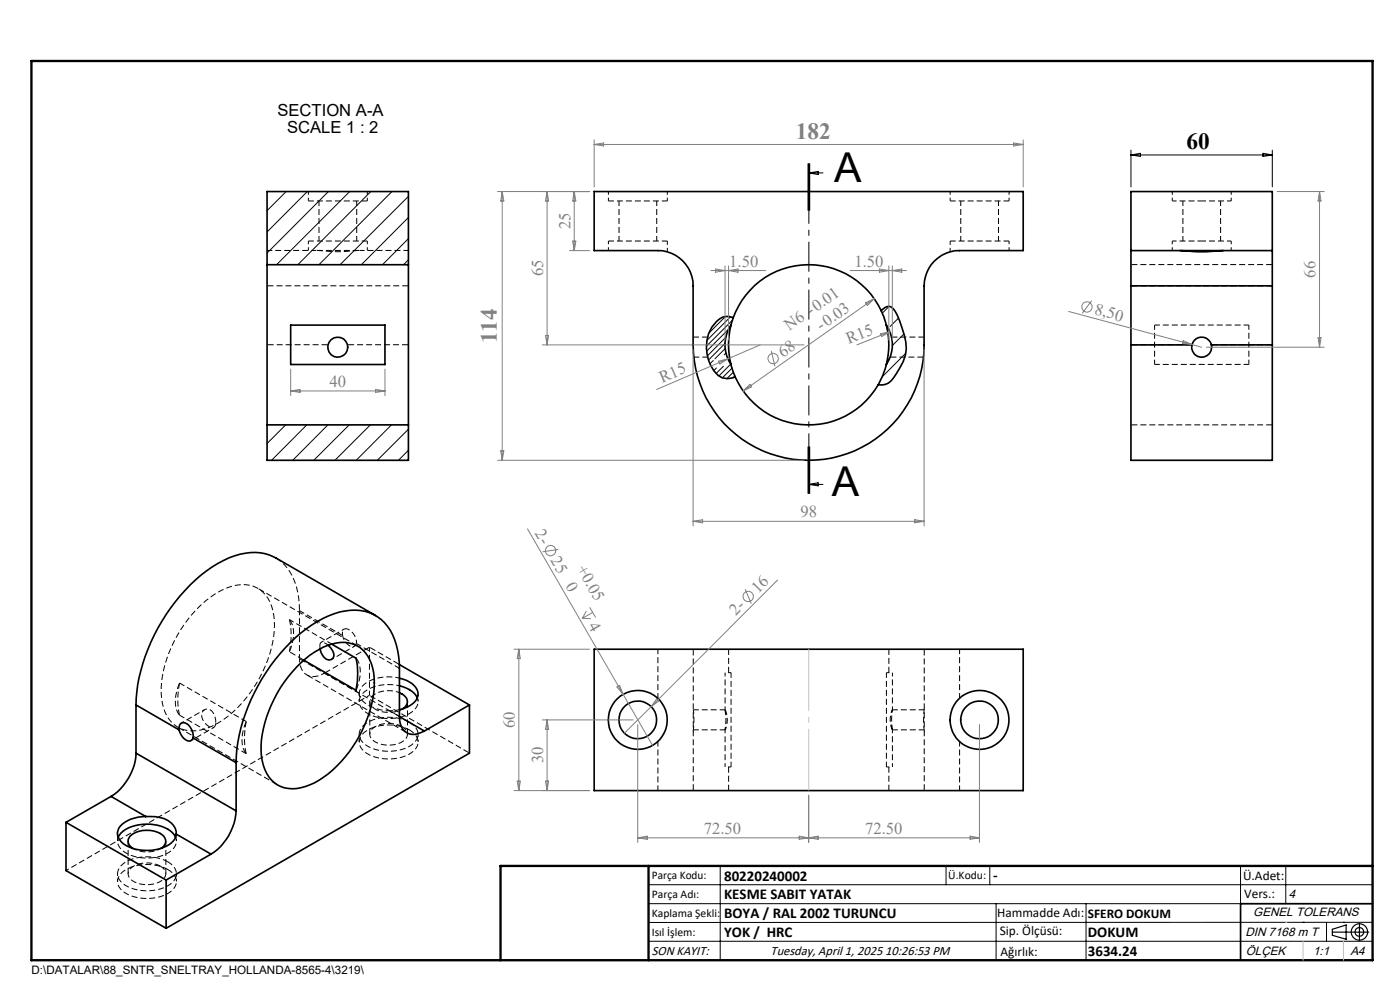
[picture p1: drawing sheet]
<svg xmlns="http://www.w3.org/2000/svg" width="297mm" height="210mm" viewBox="0 0 297 210" stroke-linecap="round" stroke-linejoin="round" font-family="sans-serif">
<g fill="none" stroke="#000" stroke-width=".21" stroke-dasharray="1.3 .6" stroke-dashoffset=".1" stroke-linecap="butt">
<path d="M65.4 42.6h12.5M77.9 51.1h-12.5M129.1 42.6h12.5M141.6 51.1h-12.5M201.6 42.6h12.5M214.1 51.1h-12.5M147.2 75.7h2.9M150.1 71.5h-3M61.4 131.4a15.9 15.9 0 0 1 0 6.9M72.7 134.8l-9.2-5.3M38.1 144.9l14.1 8.1M38.1 151.7a15.9 15.9 0 0 1 0-6.8"/>
<path d="M52.2 159.9a15.9 15.9 0 0 1 0-6.9M52.2 159.9l-14.1-8.2M84.7 141.8l-9.1-5.3M85.3 154.1a1.71 1.71 0 0 1 1.1 1.6 1.71 1.71 0 0 1-1 1.6 5.6 5.6 0 0 1-6.7-.7 1.7 1.7 0 0 1 1-2.5 6.3 6.3 0 0 1 5.6 0M86.9 153.2a2.64 2.64 0 0 1 1.3 4 8.2 8.2 0 0 1-7.7 2 5.2 5.2 0 0 1-4.2-2.8 3 3 0 0 1 2.2-3.4 9.9 9.9 0 0 1 8.4 .2M86.9 154.8a2.64 2.64 0 0 1 1.3 4.1 8.2 8.2 0 0 1-7.7 1.9 5.2 5.2 0 0 1-4.2-2.8 3 3 0 0 1 2.2-3.4 9.9 9.9 0 0 1 8.4 .2M147.1 154.8h6.7M153.8 150.6a5 5 0 0 1 0 4.2 13.1 13.1 0 0 0 0-4.2M153.8 150.6h-6.7M189.3 154.8a5 5 0 0 1 0-4.2 13.1 13.1 0 0 0 0 4.2M189.3 154.8h6.8M196.1 150.6h-6.8"/>
<path d="M34 183.7a1.71 1.71 0 0 1 1.2 1.6 1.71 1.71 0 0 1-1.1 1.6 5.6 5.6 0 0 1-6.7-.7 1.7 1.7 0 0 1 1.1-2.5 6.3 6.3 0 0 1 5.5 0M35.6 182.8a2.64 2.64 0 0 1 1.3 4 8.2 8.2 0 0 1-7.7 2 5.2 5.2 0 0 1-4.2-2.8 3 3 0 0 1 2.2-3.4 9.9 9.9 0 0 1 8.4 .2M35.6 184.4a2.64 2.64 0 0 1 1.3 4 8.2 8.2 0 0 1-7.7 2 5.2 5.2 0 0 1-4.2-2.8 3 3 0 0 1 2.2-3.4 9.9 9.9 0 0 1 8.4 .2"/>
</g>
<g fill="none" stroke="#000" stroke-width=".21" stroke-dasharray="1.3 .6" stroke-dashoffset=".6" stroke-linecap="butt">
<path d="M65.4 51.1v2M65.4 40.6v2M77.9 53.1v-2M77.9 42.6v-2M129.1 40.6v2M129.1 51.1v2M141.6 42.6v-2M201.6 40.6v2M214.1 42.6v-2M214.1 53.1v-2M248.7 40.6v2M248.7 51.1v2"/>
<path d="M261.2 42.6v-2M261.2 53.1v-2M58.2 132.6a9 9 0 0 0-3.1-7.5 7.5 7.5 0 0 0-7.7-.1 25.5 25.5 0 0 0-12 14.8 16.7 16.7 0 0 0-.4 11.2 6.4 6.4 0 0 0 8.5 3.6 22.1 22.1 0 0 0 11.6-10.9 24.5 24.5 0 0 0 3.1-11.1M84.7 145.5a8.9 8.9 0 0 0-7.8 1.6 2.5 2.5 0 0 0 .8 4.1 9.3 9.3 0 0 0 10.1-.5 2.38 2.38 0 0 0 .7-2.7M155.1 142.7h-1.3M188 142.7h1.3M155.1 162.7h-1.3M188 162.7h1.3M14 184.6l64.4-37.1"/>
</g>
<path d="M141.6 53.4v-2.3M201.6 51.1v2.3M72.7 134.8v-1.1l.3-.3a1.68 1.68 0 0 1 1.8 .9 2.75 2.75 0 0 1 .8 2.2M68.8 142.8a3.2 3.2 0 0 1-4.9-1l-.4-2.1M84.7 150.5l-2 .3M85.4 150.4a5.9 5.9 0 0 1-6.4-.4 1.69 1.69 0 0 1 .7-2.9 6.4 6.4 0 0 1 5-.2M153.8 154.7v8M153.8 142.7v7.9M189.3 150.6v-7.9M201.6 152.6l.1 1M25.1 177.6a2.59 2.59 0 0 0 1.4 3.2 9.3 9.3 0 0 0 10-.5 2.38 2.38 0 0 0 .8-2.7M189.3 162.7v-8" fill="none" stroke="#000" stroke-width=".21" stroke-dasharray="1.3 .6" stroke-dashoffset=".5" stroke-linecap="butt"/>
<g fill="none" stroke="#000" stroke-width=".21" stroke-dasharray="1.3 .6" stroke-dashoffset=".2" stroke-linecap="butt">
<path d="M56.7 53.1h10.4M67.7 42.6v8.5M75.7 51.1v-8.5M76.3 53.1h10.4M131.3 42.6v8.5M139.3 51.1v-8.5M203.8 42.6v8.5M211.8 51.1v-8.5M250.9 42.6v8.5M258.9 51.1v-8.5M244.9 77.3h20M264.9 68.9h-20"/>
<path d="M61.4 131.4l9 5.2M76.2 147l-7.4-4.2M139.6 148.1v-10.4M203.6 148.1v-10.4M139.6 167.7v-10.4M155.1 162.7v-20M188 162.7v-20M203.6 167.7v-10.4"/>
</g>
<g fill="none" stroke="#000" stroke-width=".21" stroke-dasharray="1.3 .6" stroke-linecap="butt">
<path d="M188.9 75.7h7M196.1 71.5h-7M252.9 73.2l.2-.6M257 73.1l.1 .5M257.1 73.6l-.1 .3M67.9 137.7v-.6M154.6 137.7v5M78.4 148.8v7M86.4 155.8v-7M188.6 142.7v-5M203.5 157.2l.1 .1M203.6 148.1l-.1 .1"/>
<path d="M27.2 178.4v7M154.6 162.7v5M188.6 167.7v-5M35.2 185.4v-7"/>
</g>
<g fill="none" stroke="#000" stroke-width=".21">
<path d="M171.4 34.7v10M171.6 36.7h3M171.6 36.7l2-.3v.6zM171.6 34.7v10M171.8 34.7v10M239.9 31.8v7.8M239.9 32.9h30M239.9 32.9l2-.4v.7zM267.9 32.5l2 .4-2 .3zM269.9 31.8v7.8M60.7 40.6l-4 4.1M65.2 40.6l-8.5 8.6"/>
<path d="M69.7 40.6l-13 13.1M74.2 40.6l-15.5 15.6M78.7 40.6l-15.5 15.6M83.1 40.6l-15.4 15.6M86.6 41.7l-14.5 14.5M86.6 46.1l-9.9 10.1M86.6 50.6l-5.5 5.6M86.6 55.1l-1 1.1M151.3 76.5l-.7 .7M152 78.1l-.6 .5M153.5 77.7l-1.6 1.5M153.8 72.8l-3.5 3.6"/>
<path d="M153.8 73.9l-2.1 2.2M153.9 67.1l-3.5 3.6M154 71.6l-3.9 3.9M154 74.9l-.4 .4M154.6 69.8l-4.7 4.7M154.6 76.5h.1M155 67.2l-5 5M155 77.2l-2.5 2.6M155.3 78.1l-2.1 2M155.4 67.9l-5.5 5.5M155.6 78.9l-1.4 1.4M155.9 79.8l-.4 .3"/>
<path d="M188.6 65l-1.4 1.4M190.6 67.5l-1.8 1.7M191.8 70.8l-2.5 2.5M192.2 74.9l-5.1 5M60.6 90.1l-3.9 4M65.1 90.1l-7.5 7.5M69.6 90.1l-7.5 7.5M74.1 90.1l-7.5 7.5M78.6 90.1l-7.6 7.5M83 90.1l-7.4 7.5M86.6 91l-6.6 6.6M86.6 95.5l-2.1 2.1"/>
<path d="M171.4 94.7v10M171.6 94.7v10M171.8 94.7v10zM171.6 102.8l2-.4v.7zM171.6 102.8h3M137.6 187.7h153.6M137.6 191.7h153.6M137.6 199.7h153.6M152.8 183.7v20M200.7 183.7v4M210 183.7v4M211.3 191.7v12"/>
<path d="M230.4 191.7v12M263.2 183.7v20M272.8 183.7v8M276.4 195.6h.1M281.4 195.6v4.1M285 195.6h.1M291.2 195.6l-153.6 .1"/>
</g>
<g fill="none" stroke="#000" stroke-width=".35">
<path d="M56.7 56.2v33.9M56.7 56.2v-15.6h29.9v15.6M56.7 56.2h29.9M86.6 56.2v33.9M126 40.6h91.1v12.6h-13.5a7.5 7.5 0 0 0-7.6 7.4v12.6a24.5 24.5 0 0 1-24.5 24.4 24.5 24.5 0 0 1-24.5-24.4v-12.6a7.5 7.5 0 0 0-7.4-7.4h-13.6zM239.9 53.2v7.4M239.9 53.2h30M239.9 53.2v-12.6h30v12.6M250.3 53.2a42.7 42.7 0 0 0 9.2 0M269.9 53.2v7.4M61.7 69h20v8.3h-20zM155.1 69a7.4 7.4 0 0 0 0 8.3"/>
<path d="M155.1 77.3l.9 2.7M155.1 69a16.8 16.8 0 0 0 0 8.3M155.5 67.4a2.92 2.92 0 0 0-3.5 .7 8.2 8.2 0 0 0 .3 11.5 3.5 3.5 0 0 0 3.7 .4M155.5 67.4l-.4 1.6M156 80a17 17 0 0 0 14.6 10.1 17 17 0 0 0 15.7-8.5M186.9 65.9a1.65 1.65 0 0 1 1.6-.9 1.65 1.65 0 0 1 1.4 1 22 22 0 0 1 2.4 7.9 11.2 11.2 0 0 1-2.7 6.2 3.1 3.1 0 0 1-3.3 1.5M186.9 65.9a17 17 0 0 0-16.2-9.7 17 17 0 0 0-15.2 11.2M186.9 65.9l1.1 3.1M188 69a7.4 7.4 0 0 1 0 8.3M188 77.3a16.8 16.8 0 0 1-1.7 4.3M188 69a16.8 16.8 0 0 1 0 8.3M239.9 73.2v24.4h30v-24.4"/>
<path d="M239.9 60.6v12.6M239.9 60.6h30M239.9 73.2h13M252.9 73.2a2.12 2.12 0 0 0 2 2.6 2.12 2.12 0 0 0 2.1-2.6M252.9 73.2a2.12 2.12 0 0 1 2-1.7 2.12 2.12 0 0 1 2.1 1.7M257 73.2h12.9M269.9 60.6v12.6M56.7 90.1v7.5h29.9v-7.5M56.7 90.1h29.9M69.6 136.9h.1a2.98 2.98 0 0 1 1.1 2.3 1.11 1.11 0 0 1-.9 .8 1.11 1.11 0 0 1-1.1-.5l-.4-.5-.5-1.3M70.3 136.6l5.2 3a16.5 16.5 0 0 1 0 6.8l-11-6.4M79.7 130.6l-21.2-12.3a11.1 11.1 0 0 0-10 0 33.7 33.7 0 0 0-15 14.9 35.9 35.9 0 0 0-4.6 16.3"/>
<path d="M126 137.7h91.1v30h-91.1zM28.9 159.8a11.7 11.7 0 0 1-5.3 9.1M28.9 149.5l9.1 5.3M28.9 159.8l21.2 12.2M28.9 149.5v10.3M38 154.8a1.11 1.11 0 0 1 .4-1.4 1.11 1.11 0 0 1 1.5 .3 3.3 3.3 0 0 1 1 2.8M38 154.8a2.69 2.69 0 0 0 2.3 2.4l.5-.4 .1-.3M40.9 156.5l9.2 5.3M62.9 141.6a15.6 15.6 0 0 1 9.5-5.3 6.3 6.3 0 0 1 6.7 5.4 21.4 21.4 0 0 1-2.8 14.3 23.7 23.7 0 0 1-10.6 10.5 6.9 6.9 0 0 1-8.1-1.1 11.4 11.4 0 0 1-2-9.6 28.4 28.4 0 0 1 7.3-14.2zM84.7 141l14.9 8.5M84.7 152v-10.2a13.5 13.5 0 0 0-3.8-10.4 9.9 9.9 0 0 0-10-1.2 29.6 29.6 0 0 0-13.5 11 37.5 37.5 0 0 0-7.3 20.6M84.7 152a3.2 3.2 0 0 0 3.3 3.8l2-.7"/>
<path d="M84.7 143.9a4.6 4.6 0 0 1 4 2.9 2.95 2.95 0 0 1-2.2 3.1l-1.8 .7M84.7 145.5a5.3 5.3 0 0 1 3.8 2.5M84.7 147a2.02 2.02 0 0 1 1.6 2.4l-.9 1M84.7 152l5.3 3.1M99.6 149.5v10.3l-64.4 37.1M99.6 149.5l-9.6 5.6M14 174.4v10.3l21.2 12.2M14 174.4l21.2 12.3M23.6 168.9l7.3 4.3M23.6 168.9l-9.6 5.5M25.1 177.6a5.4 5.4 0 0 1 4.3-2.6 8.2 8.2 0 0 1 7.6 2.1l.3 .5M28.2 180a1.72 1.72 0 0 1-1-1.7 1.72 1.72 0 0 1 1.3-1.6 5.8 5.8 0 0 1 6.3 .7 1.6 1.6 0 0 1-.7 2.6"/>
<path d="M30.9 173.2a6.8 6.8 0 0 0-5.7 2.5 2.68 2.68 0 0 0 1.5 3.6 9.4 9.4 0 0 0 9.7-.5 2.63 2.63 0 0 0 1-1.9M30.9 173.2a7 7 0 0 1 5.9 1.9l.4 .6 .2 1.2M37.4 176.9l7.4 4.3M50.1 172a11.6 11.6 0 0 1-5.3 9.2M50.1 161.8v10.2M35.2 186.7v10.2M44.8 181.2l-9.6 5.5M291.2 191.7h-28v12"/>
<circle cx="71.6" cy="73.7" r="2.12"/>
<circle cx="135.3" cy="152.7" r="4"/>
<circle cx="135.3" cy="152.7" r="6.3"/>
<circle cx="207.8" cy="152.7" r="6.3"/>
<circle cx="207.8" cy="152.7" r="4"/>
</g>
<g fill="none" stroke="#000" stroke-width=".21" stroke-dasharray="1.3 .6" stroke-dashoffset="-.1" stroke-linecap="butt">
<path d="M67.1 53.1a38.8 38.8 0 0 0 9.2 0M76.3 53.1h-9.2M269.9 56.1h-30M56.7 73.1h12.9M56.7 60.6h30M73.7 73.1h13M252.9 73.1h-13M269.9 73.1h-12.9M269.9 60.6h-30M239.9 90.1h30M61.4 138.3a7.5 7.5 0 0 0 .3-6.4l-.3-.5M63.5 129.5a13.2 13.2 0 0 0-3.9-10.4l-1.1-.8"/>
<path d="M78.4 137.3l-9.6 5.5M38.1 151.7a6.2 6.2 0 0 1-.4-5.9l.4-.9M45.8 153.3a2.58 2.58 0 0 0-1.9-2.9 1.38 1.38 0 0 0-.9 2.2 2.99 2.99 0 0 0 2.2 1.8l.3-.2 .3-.9M52.2 159.9a6.2 6.2 0 0 1-.3-6l.3-.9M75.5 146.4a7.5 7.5 0 0 0 .4-6.3l-.4-.5M147.1 167.7v-30M196.1 167.7v-30"/>
</g>
<path d="M248.7 42.6h6.2M254.9 42.6h6.3M254.9 51.1h-6.2M261.2 51.1h-6.3M76.2 147a4.2 4.2 0 0 1 3.6-3.1l2.4-.3 2.5 .2M82.7 150.8a8.1 8.1 0 0 1-6.3-2.7l-.2-1.1M84.7 152l-2-1.2M147.1 150.6l.1 1.8-.1 2.4M196.1 150.6l-.2 1.8 .2 2.4M34.2 179.9a6.1 6.1 0 0 1-6 0" fill="none" stroke="#000" stroke-width=".21" stroke-dasharray="1.3 .6" stroke-dashoffset=".4" stroke-linecap="butt"/>
<path d="M244.9 68.9v8.4M264.9 68.9v8.4M63.5 139.7v-10.2M67.9 137.1l.1-.8a1.46 1.46 0 0 1 1.6 .6M75.6 136.5a.93 .93 0 0 1-.7 .7 .93 .93 0 0 1-.9-.3l-.7-.7-.6-1.4M78.4 147.5v-10.2" fill="none" stroke="#000" stroke-width=".21" stroke-dasharray="1.3 .6" stroke-dashoffset=".3" stroke-linecap="butt"/>
<path d="M75.9 137l-21.2-12.2M37.7 154.2l21.2 12.3M64.5 140l-3.1-1.7M65.1 143.2l21.2 12.2M84.7 140.9l-6.3-3.6M84.7 152l-21.2-12.3M99.6 159.7l-21.2-12.2" fill="none" stroke="#000" stroke-width=".21" stroke-dasharray="1.3 .6" stroke-dashoffset="-.2" stroke-linecap="butt"/>
<path d="M76.2 147.2v1.6M76.2 155.8v1.6M88.7 148.8v-1.6M88.7 157.4v-1.6M24.9 176.8v1.6M37.4 178.4v-1.6M24.9 185.4v1.6M37.4 187v-1.6" fill="none" stroke="#000" stroke-width=".21" stroke-dasharray="1.3 .6" stroke-dashoffset=".8" stroke-linecap="butt"/>
<path d="M70.4 139.9l4.8-2.8M73 133.4l-4.9 2.9M40.6 157.1l4.8-2.8M43.4 150.5l-4.9 2.9" fill="none" stroke="#000" stroke-width=".21" stroke-dasharray="1.3 .6" stroke-dashoffset=".7" stroke-linecap="butt"/>
<g fill="none" stroke="#808080" stroke-width=".21">
<path d="M126 29.7v9.9M126 30.6h91.1M126 30.6l2.1-.3v.7zM215.1 30.3l2 .3-2 .4zM217.1 29.7v9.9M105.6 40.6h19.5M106.5 40.6l.4 2h-.7zM106.5 40.6v57M116.1 40.6v32.6M116.1 40.6l.3 2h-.7zM120.8 53.2h4.3M121.5 51.1h.7l-.4 2.1z"/>
<path d="M121.8 40.6l.4 2h-.7zM121.8 40.6v12.6M150.8 57.4h11.6M151.8 57.1l2 .3-2 .3zM153.8 56.4v15.7M154.6 56.4v15.7M154.6 57.4l2-.3v.6zM180.3 57.4h12M186.5 57.1l2.1 .3-2.1 .3zM188.6 56.4v15.7M189.3 56.4v15.7M189.3 57.4l2-.3v.6z"/>
<path d="M270.9 40.6h10M279.9 40.6v33.1M279.9 40.6l.3 2h-.6zM61.7 78.3v5.6M81.7 78.3v5.6M115 73.2h55.6M115.7 71.1h.7l-.3 2.1zM147 74.1v37.5M152.4 76.6l2-.5-1.7 1.1zM161.3 73.2l-22 9.4M163.6 74.4l.8 3.3M183.6 64.2l1.9-.8-1.5 1.4z"/>
<path d="M185.5 63.4l-27.8 19.5M186.8 70.8l2-.4-1.8 1zM188.8 70.4l-7 2.8M196 74.1v37.5M226.7 66.1l26.2 7M231.6 63.8l-2 2.7M251 72.3l1.9 .8-2-.2zM252.9 73.1l2 .6M255.9 73.7h25M279.6 71.6h.6l-.3 2.1zM61.7 82.9h20M61.7 82.9l1.9-.3v.6z"/>
<path d="M79.7 82.6l2 .3-2 .3zM105.6 97.6h65M106.2 95.6h.7l-.4 2zM157.7 82.9l1.4-1.4 .4 .5zM111.9 112.2l20.3 35.1M118.5 116.5l-3.4 .5M147 110.6h49M147 110.6l2-.4v.7zM194.1 110.2l1.9 .4-1.9 .3zM109 137.7h16.1M110.1 137.7v30M110.1 137.7l.3 2h-.7z"/>
<path d="M123.5 131.2h1.8M124.4 129.6l-.9 1.6M125.1 128.8l1.3 2.2M125.7 129.9l-2.2 1.3M158.1 125l1.3 3M165 123l-26.9 26.9M115 152.7h19.3M116.1 152.7v15M116.1 152.7l.3 2h-.7zM130.9 145.7l.5-.3 .8 1.9zM132.2 147.3l6.2 10.8M135.3 153.7v25"/>
<path d="M138.1 149.9l-5.6 5.6M139.3 148.2l.5 .5-1.7 1.2zM207.8 153.7v25M109 167.7h16.1M109.7 165.7h.7l-.3 2zM115.7 165.7h.7l-.3 2zM135.3 177.7h72.5M135.3 177.7l2-.3v.6zM169.5 177.4l2.1 .3-2.1 .3zM171.6 168.7v10M171.6 177.7l2-.3v.6zM205.8 177.4l2 .3-2 .3z"/>
<circle cx="164" cy="76" r="1.09"/>
<circle cx="230.6" cy="65.1" r="1.09"/>
<circle cx="116.8" cy="116.8" r="1.09"/>
<circle cx="158.7" cy="126.5" r="1.09"/>
</g>
<g fill="none" stroke="#000" stroke-width=".25">
<path d="M282.6 197.7h7.8M282.6 197.1l3-.9v3l-3-.8zM288.4 195.8v3.8M106.2 203.7h185"/>
<circle cx="288.4" cy="197.7" r="1.74"/>
<circle cx="288.4" cy="197.7" r=".93"/>
</g>
<path d="M171.6 34.7v70" fill="none" stroke="#000" stroke-width=".21" stroke-dasharray="6.3 1.3 1.3 1.3" stroke-dashoffset="3.7" stroke-linecap="butt"/>
<path d="M171.6 137.7v30" fill="none" stroke="#c0c0c0" stroke-width=".21" stroke-dasharray="15.2 1.3 1.3 1.3" stroke-dashoffset="2.1" stroke-linecap="butt"/>
<path d="M6.7 12.9h284.5v190.8h-284.5zM137.6 183.7v20M291.2 183.7h-185v20" fill="none" stroke="#000" stroke-width=".5"/>
<path d="M276.4 199.7v4M285 199.7v4" fill="none" stroke="#c0c0c0" stroke-width=".21"/>
<path d="M272.8 195.6h.1" fill="none" stroke="#c0c0c0" stroke-width=".25"/>
<g font-size="8.7">
<text x="177" y="38.7">A</text>
<text x="176.5" y="105.2">A</text>
</g>
<g font-size="4.9" fill="#808080">
<text x="168.9" y="29.4">182</text>
<text x="105.4" y="72.8" transform="rotate(-90 105.4 72.8)">114</text>
</g>
<text font-size="4.9" x="251.7" y="31.6">60</text>
<g font-size="3.5">
<text x="58.8" y="24.6">SECTION A-A</text>
<text x="60.9" y="28.1">SCALE 1 : 2</text>
</g>
<g font-size="3.5" fill="#808080">
<text x="121" y="48.6" transform="rotate(-90 121 48.6)">25</text>
<text x="115.2" y="58.6" transform="rotate(-90 115.2 58.6)">65</text>
<text x="154.7" y="56.5">1.50</text>
<text x="181.2" y="56.5">1.50</text>
<text x="279.1" y="58.9" transform="rotate(-90 279.1 58.9)">66</text>
<text x="167.5" y="70.2" transform="rotate(-35 167.5 70.2)">N6 -0.01</text>
<text x="174.2" y="70.2" transform="rotate(-35 174.2 70.2)">-0.03</text>
<text x="232.1" y="66.6" transform="rotate(15 232.1 66.6)">8,50</text>
<text x="166.1" y="75.9" transform="rotate(-35 166.1 75.9)">68</text>
<text x="180.1" y="72.9" transform="rotate(-22 180.1 72.9)">R15</text>
<text x="69.9" y="82.1">40</text>
<text x="140.5" y="81.2" transform="rotate(-23 140.5 81.2)">R15</text>
<text x="113.4" y="113.1" transform="rotate(60 113.4 113.1)">2-</text>
<text x="169.8" y="109.7">98</text>
<text x="116.7" y="118.9" transform="rotate(60 116.7 118.9)">25</text>
<text x="119.9" y="124.3" transform="rotate(60 119.9 124.3)">0</text>
<text x="122.3" y="120.7" transform="rotate(60 122.3 120.7)">+0.05</text>
<text x="156.1" y="130.7" transform="rotate(-45 156.1 130.7)">2-</text>
<text x="160.8" y="126" transform="rotate(-45 160.8 126)">16</text>
<text x="124.7" y="132.7" transform="rotate(60 124.7 132.7)">4</text>
<text x="109.2" y="154.4" transform="rotate(-90 109.2 154.4)">60</text>
<text x="115.2" y="161.9" transform="rotate(-90 115.2 161.9)">30</text>
<text x="149.3" y="176.9">72.50</text>
<text x="183.5" y="176.9">72.50</text>
</g>
<g font-size="3.2">
<text x="153.6" y="190.8">KESME SABIT YATAK</text>
<text x="153.6" y="186.8">80220240002</text>
<text x="210.7" y="186.6">-</text>
<text x="153.6" y="194.8">BOYA / RAL 2002 TURUNCU</text>
<text x="153.6" y="198.8">YOK / HRC</text>
<text x="230.8" y="198.7">DOKUM</text>
<text x="230.8" y="202.8">3634.24</text>
</g>
<g font-size="2.8">
<text x="263.7" y="186.7">Ü.Adet:</text>
<text x="263.9" y="190.5">Vers.:</text>
<text x="211.5" y="194.5">Hammadde Adı:</text>
<text x="230.8" y="194.7">SFERO DOKUM</text>
<text x="138.3" y="202.6">SON KAYIT:</text>
<text x="163.5" y="202.6">Tuesday, April 1, 2025 10:26:53 PM</text>
<text x="212.1" y="198.4">Sip. Ölçüsü:</text>
<text x="212.2" y="202.7">Ağırlık:</text>
</g>
<g font-size="2.6">
<text x="273.4" y="190.4">4</text>
<text x="265.9" y="194.4">GENEL TOLERANS</text>
<text x="264.2" y="198.5">DIN 7168 m T</text>
<text x="264.3" y="202.6">ÖLÇEK</text>
<text x="278.5" y="202.6">1:1</text>
<text x="286.5" y="202.6">A4</text>
</g>
<g font-size="2.5">
<text x="138.3" y="186.4">Parça Kodu:</text>
<text x="138.3" y="190.5">Parça Adı:</text>
<text x="201.2" y="186.5">Ü.Kodu:</text>
<text x="138.3" y="194.5">Kaplama Şekli:</text>
<text x="138.3" y="198.6">Isıl İşlem:</text>
<text x="6.7" y="206.7">D:\DATALAR\88_SNTR_SNELTRAY_HOLLANDA-8565-4\3219\</text>
</g>
</svg>
